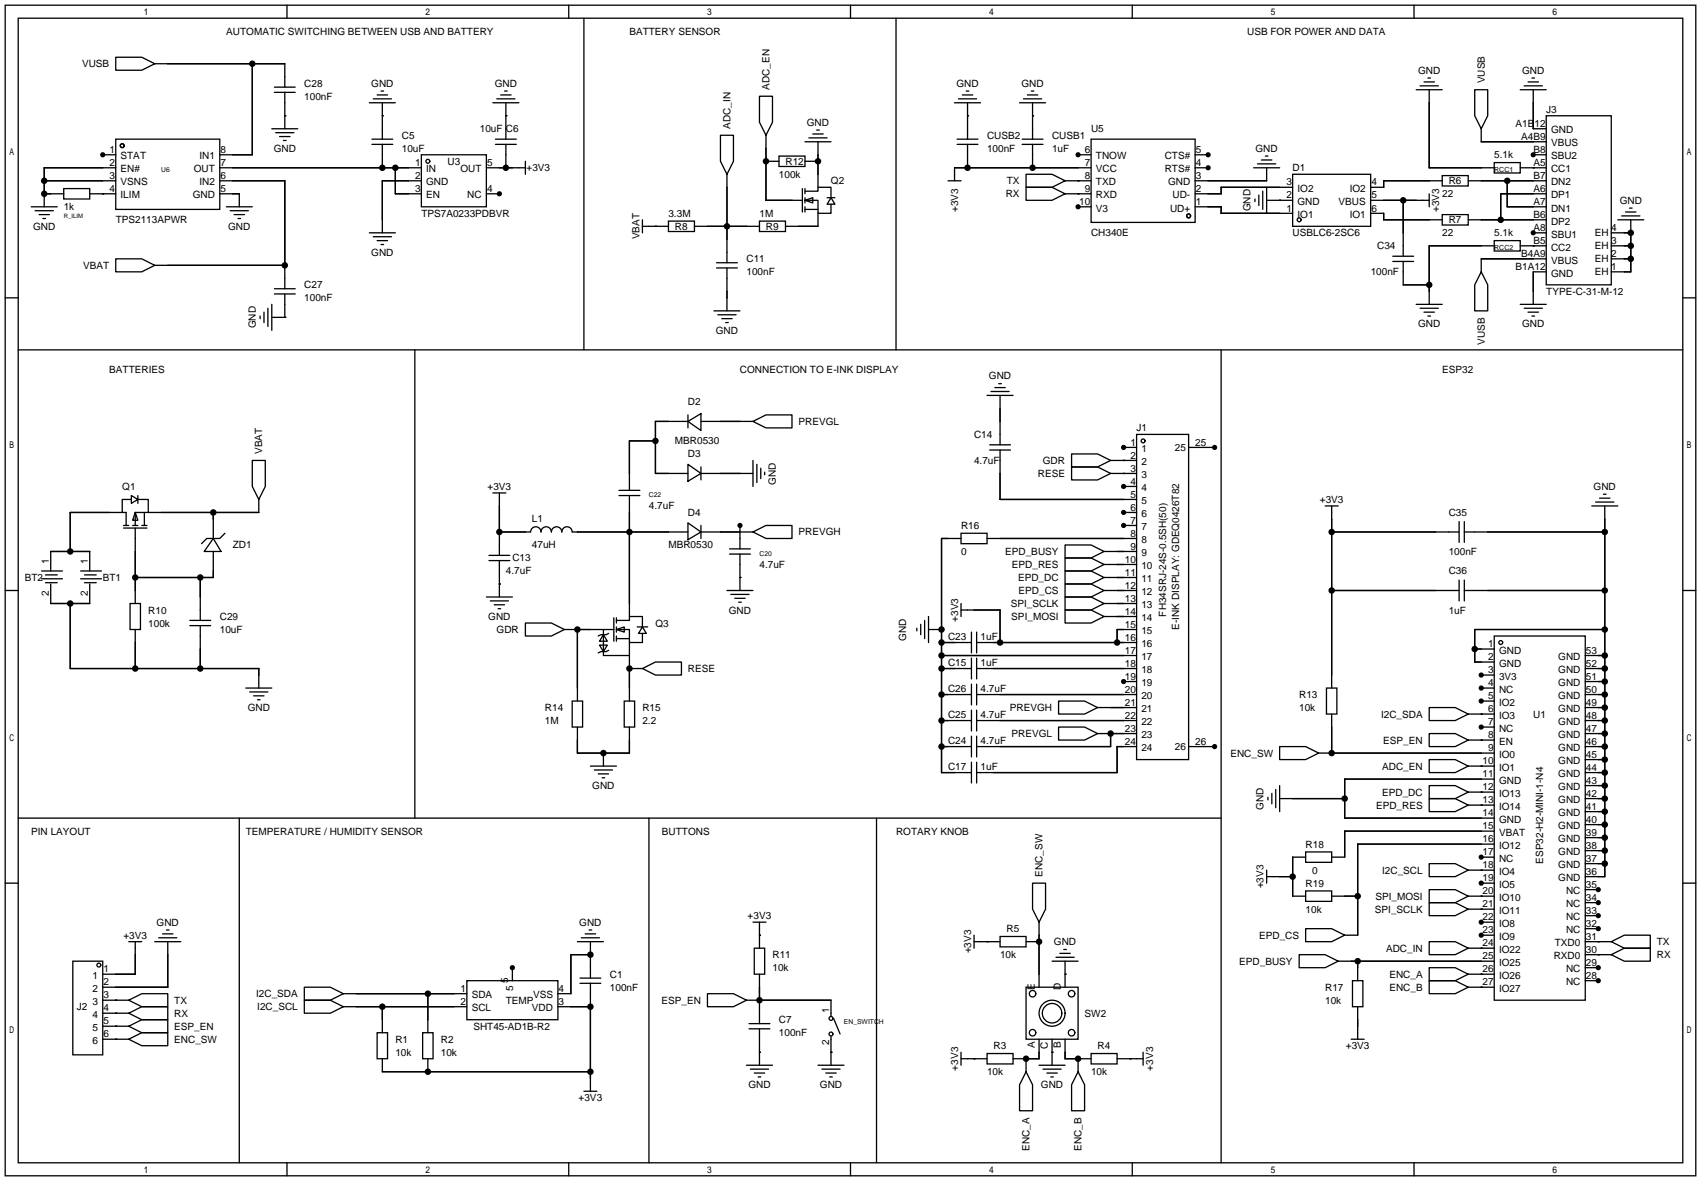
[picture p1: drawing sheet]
<svg xmlns="http://www.w3.org/2000/svg" width="332mm" height="231mm" viewBox="0 0 332 231" stroke-linecap="round" stroke-linejoin="round" font-family="sans-serif">
<g fill="#000">
<circle cx="49.3" cy="12.4" r=".63"/>
<circle cx="8.6" cy="37.8" r=".63"/>
<circle cx="8.6" cy="35.3" r=".63"/>
<circle cx="20.1" cy="30.2" r=".51"/>
<circle cx="74.7" cy="32.8" r=".63"/>
<circle cx="77.2" cy="32.8" r=".63"/>
<circle cx="97.5" cy="37.8" r=".51"/>
<circle cx="98.8" cy="32.8" r=".63"/>
<circle cx="149.6" cy="31.5" r=".63"/>
<circle cx="159.8" cy="31.5" r=".63"/>
<circle cx="189" cy="32.8" r=".63"/>
<circle cx="201.7" cy="32.8" r=".63"/>
<circle cx="210.6" cy="30.2" r=".51"/>
<circle cx="236" cy="32.8" r=".51"/>
<circle cx="236" cy="30.2" r=".51"/>
<circle cx="274.1" cy="39.1" r=".63"/>
<circle cx="294.4" cy="35.3" r=".63"/>
<circle cx="299.5" cy="30.2" r=".51"/>
<circle cx="55.6" cy="51.8" r=".63"/>
<circle cx="142" cy="44.2" r=".63"/>
<circle cx="210.6" cy="40.4" r=".51"/>
<circle cx="279.1" cy="55.6" r=".63"/>
<circle cx="293.1" cy="42.9" r=".63"/>
<circle cx="299.5" cy="45.5" r=".51"/>
<circle cx="318.5" cy="50.5" r=".63"/>
<circle cx="318.5" cy="48" r=".63"/>
<circle cx="318.5" cy="45.5" r=".63"/>
<circle cx="128" cy="86.1" r=".63"/>
<circle cx="219.5" cy="95" r=".51"/>
<circle cx="219.5" cy="87.4" r=".51"/>
<circle cx="237.2" cy="87.4" r=".51"/>
<circle cx="13.7" cy="117.9" r=".63"/>
<circle cx="13.7" cy="107.7" r=".63"/>
<circle cx="26.4" cy="112.8" r=".63"/>
<circle cx="39.1" cy="112.8" r=".63"/>
<circle cx="41.7" cy="100.1" r=".63"/>
<circle cx="97.5" cy="103.9" r=".63"/>
<circle cx="122.9" cy="103.9" r=".63"/>
<circle cx="144.5" cy="102.6" r=".51"/>
<circle cx="219.5" cy="102.6" r=".51"/>
<circle cx="219.5" cy="100.1" r=".51"/>
<circle cx="260.1" cy="115.3" r=".63"/>
<circle cx="260.1" cy="103.9" r=".63"/>
<circle cx="313.4" cy="115.3" r=".63"/>
<circle cx="313.4" cy="103.9" r=".63"/>
<circle cx="26.4" cy="130.6" r=".63"/>
<circle cx="39.1" cy="130.6" r=".63"/>
<circle cx="112.8" cy="122.9" r=".63"/>
<circle cx="122.9" cy="130.6" r=".63"/>
<circle cx="183.9" cy="130.6" r=".63"/>
<circle cx="183.9" cy="125.5" r=".63"/>
<circle cx="183.9" cy="128" r=".63"/>
<circle cx="183.9" cy="135.6" r=".63"/>
<circle cx="183.9" cy="122.9" r=".63"/>
<circle cx="195.3" cy="125.5" r=".63"/>
<circle cx="218.2" cy="125.5" r=".63"/>
<circle cx="219.5" cy="133.1" r=".51"/>
<circle cx="288" cy="126.7" r=".63"/>
<circle cx="289.3" cy="134.4" r=".51"/>
<circle cx="289.3" cy="136.9" r=".51"/>
<circle cx="289.3" cy="131.8" r=".51"/>
<circle cx="313.4" cy="130.6" r=".63"/>
<circle cx="313.4" cy="138.2" r=".63"/>
<circle cx="313.4" cy="133.1" r=".63"/>
<circle cx="313.4" cy="128" r=".63"/>
<circle cx="313.4" cy="135.6" r=".63"/>
<circle cx="313.4" cy="122.9" r=".63"/>
<circle cx="117.9" cy="147.1" r=".63"/>
<circle cx="183.9" cy="145.8" r=".63"/>
<circle cx="183.9" cy="140.7" r=".63"/>
<circle cx="216.9" cy="143.3" r=".63"/>
<circle cx="237.2" cy="145.8" r=".51"/>
<circle cx="260.1" cy="147.1" r=".63"/>
<circle cx="262.6" cy="156" r=".63"/>
<circle cx="289.3" cy="142" r=".51"/>
<circle cx="313.4" cy="150.9" r=".63"/>
<circle cx="313.4" cy="148.3" r=".63"/>
<circle cx="313.4" cy="158.5" r=".63"/>
<circle cx="313.4" cy="145.8" r=".63"/>
<circle cx="313.4" cy="156" r=".63"/>
<circle cx="313.4" cy="143.3" r=".63"/>
<circle cx="313.4" cy="140.7" r=".63"/>
<circle cx="313.4" cy="153.4" r=".63"/>
<circle cx="252.5" cy="171.2" r=".63"/>
<circle cx="265.2" cy="175" r=".63"/>
<circle cx="289.3" cy="167.4" r=".51"/>
<circle cx="289.3" cy="172.5" r=".51"/>
<circle cx="312.2" cy="176.3" r=".51"/>
<circle cx="312.2" cy="173.7" r=".51"/>
<circle cx="312.2" cy="178.8" r=".51"/>
<circle cx="313.4" cy="163.6" r=".63"/>
<circle cx="313.4" cy="161" r=".63"/>
<circle cx="313.4" cy="168.7" r=".63"/>
<circle cx="313.4" cy="166.1" r=".63"/>
<circle cx="74.7" cy="196.6" r=".63"/>
<circle cx="83.6" cy="194.1" r=".63"/>
<circle cx="100.1" cy="189" r=".51"/>
<circle cx="115.3" cy="196.6" r=".63"/>
<circle cx="115.3" cy="186.4" r=".63"/>
<circle cx="148.3" cy="195.3" r=".63"/>
<circle cx="202.9" cy="183.9" r=".63"/>
<circle cx="265.2" cy="187.7" r=".63"/>
<circle cx="289.3" cy="182.6" r=".51"/>
<circle cx="289.3" cy="180.1" r=".51"/>
<circle cx="312.2" cy="191.5" r=".51"/>
<circle cx="312.2" cy="189" r=".51"/>
<circle cx="312.2" cy="181.4" r=".51"/>
<circle cx="83.6" cy="209.3" r=".63"/>
<circle cx="115.3" cy="209.3" r=".63"/>
<circle cx="200.4" cy="206.8" r=".63"/>
<circle cx="210.6" cy="206.8" r=".63"/>
</g>
<g fill="none" stroke="#000" stroke-width=".25">
<path d="M1 1h330.2v228.6h-330.2zM3.6 3.6h325.1v223.5h-325.1zM22.6 11.2h5.1l2.5 1.2-2.5 1.3h-5.1zM30.2 12.4h25.4v4.6M49.3 12.4v17.8h-6.4M53.6 18h4.1M53.6 17h4.1M55.6 18v7.1M56 1v2.6M72.9 19.3h3.6M73.7 18.5h2M74.4 17.8h.5"/>
<path d="M97 19.3h3.6M97.8 18.5h2M98.6 17.8h.5M111.1 1v2.6M114 3.6v64.7M148.3 18.8h2.6v5.1l-1.3 2.5-1.3-2.5zM166.1 1v2.6M175 3.6v64.7M187.2 19.3h3.6M188 18.5h2M188.7 17.8h.5M199.9 19.3h3.6"/>
<path d="M200.7 18.5h2M201.4 17.8h.5M221.1 1v2.6M276.2 1v2.6M276.6 17.5h5.1M277.4 16.8h3.5M278.1 16h2.1M278.9 15.2h.5M279.1 17.5v15.3h12.7M288 17.5h2.6v5.1l-1.3 2.5-1.3-2.5zM296.9 17.5h5.1M297.7 16.8h3.5"/>
<path d="M298.4 16h2.1M299.2 15.2h.5M299.5 17.5v7.6h2.5M8.6 35.3h14M8.6 37.8h3.8M12.4 36.8h5.1v2.1h-5.1zM17.5 37.8h5.1M20.1 37.8h.1M20.1 30.2h2.5M22.6 27.2h20.3v13.7h-20.3zM22.6 32.8h-14v7.6M42.9 32.8h39.4"/>
<path d="M42.9 35.3h12.7v21.1M42.9 37.8h3.8v2.6M53.1 25.1h5.1M53.8 25.9h3.6M54.6 26.7h2M55.4 27.4h.5M55.6 22.6h.1M72.1 20.1h5.1M72.6 27.2h4.1M72.6 28.2h4.1M74.7 22.6h.1M74.7 20.1v7.1"/>
<path d="M74.7 28.2v4.6M77.2 32.8v5h5.1M82.3 30.2h12.7v10.2h-12.7zM82.3 35.3h-7.6v10.2M95 32.8h7.6M95 37.8h2.5M96.3 20.1h5M96.8 27.2h4M96.8 28.2h4M98.8 22.6h.1M98.8 20.1v7.1M98.8 28.2v4.6"/>
<path d="M102.6 31.5v2.5M140.7 26.4h2.6v5.1l-1.3 2.5-1.3-2.5zM142 34v17.3M149.6 26.4v12.7h7.1M149.6 31.5h2.5M152.1 30.5h5.1v2h-5.1zM156.7 36.8v4.6M157.2 39.1l1.5-.5v1zM157.2 37.3h2.6v-.7h2.5v2M157.2 39.1h2.6v2.6h2.5v-1.8M157.2 27.7h5.1M157.2 36.8v1"/>
<path d="M157.2 38.6v1M157.2 31.5h2.6M158 26.9h3.5M158.7 26.2h2.1M159.5 25.4h.5M159.8 27.7v8.9M161.5 38.6h1.6M162.3 38.6l.8 1.3h-1.6zM185.2 35.3h2.5M186.4 20.1h5.1M186.9 27.2h4.1M186.9 28.2h4.1"/>
<path d="M189 22.6h.1M189 20.1v7.1M189 28.2v4.6M199.1 20.1h5.1M199.6 27.2h4.1M199.6 28.2h4.1M200.4 36.6h5.1l2.5 1.2-2.5 1.3h-5.1zM200.4 34h5.1l2.5 1.3-2.5 1.3h-5.1zM201.7 22.6h.1M201.7 20.1v7.1M201.7 28.2v4.6M208 35.3h5.1"/>
<path d="M208 37.8h5.1M210.6 37.8h.1M210.6 35.3h.1M210.6 30.2h2.5M213.1 27.2h20.3v16.2h-20.3zM213.1 32.8h-26.7v2.5M233.4 32.8h2.6M233.4 30.2h2.6M244.9 32.8h5M245.1 38.9v.5M245.6 32h3.6M245.9 38.1v2"/>
<path d="M246.4 31.2h2M246.6 37.3v3.6M247.1 30.5h.5M247.4 32.8v2.5h-14M247.4 39.1h5.1M247.4 36.6v5.1M249.9 39.1h.1M252.5 34h15.2v10.2h-15.2zM252.5 36.6h-14v1.2h-5.1M267.7 39.1h11.4M274.1 39.1v10.9M279.1 37.8v2.6"/>
<path d="M281.7 34.3h5.1v2h-5.1zM281.7 35.3h-11.4v1.3h-2.6M286.8 35.3h15.2M289.3 25.1v2.6h12.7M291.8 31.8h5.1v2h-5.1zM294.4 35.3v5.1h7.6M296.9 32.8h5.1M299.5 32.8h.1M299.5 30.2h2.5M302 22.6h12.7v33h-12.7zM302 37.8h-8.9v5.1M1 58.2h2.6"/>
<path d="M6.1 40.4h5.1M6.9 41.1h3.5M7.6 41.9h2.1M8.4 42.7h.5M22.6 50.5h5.1l2.5 1.3-2.5 1.3h-5.1zM30.2 51.8h25.4M44.2 40.4h5.1M45 41.1h3.5M45.7 41.9h2.1M46.5 42.7h.5M53.1 59.4v5.1M53.6 56.4h4.1"/>
<path d="M53.6 57.4h4.1M55.6 57.4v4.6M72.1 45.5h5.1M72.9 46.2h3.6M73.7 47h2M74.4 47.8h.5M125.5 44.2h5.1M125.5 42.9v2.6M128 44.2h.1M130.6 43.2h5v2h-5zM135.6 44.2h12.7M140 52.3h4"/>
<path d="M140 51.3h4M142 52.3v8.4M148.3 43.2h5.1v2h-5.1zM157.2 40.9h2.6M157.2 40.4v1M159.8 41.7v2.5h-6.4M210.6 40.4h2.5M233.4 40.4h5.1v1.3h14M267.7 41.7h2.6v1.2h11.4M272 50h4.1M272 51.1h4.1M274.1 51.1v4.5h5"/>
<path d="M276.6 59.4h5.1M281.7 41.9h5.1v2h-5.1zM286.8 42.9h15.2M289.3 53.1l1.3 2.5v5.1h-2.6v-5.1zM291.8 47h5.1v2h-5.1zM291.8 48h-12.7v11.4M296.9 48h5.1M296.9 59.4h5.1M299.5 48h.1M299.5 45.5h2.5M302 50.5h-12.7v2.6M302 53.1h-2.5v6.3"/>
<path d="M314.7 45.5h3.8M314.7 48h3.8M314.7 50.5h3.8M316 42.9h5.1M316.7 42.2h3.6M317.5 41.4h2M318.3 40.6h.5M318.5 42.9v10.2h-3.8M328.7 58.2h2.5M3.6 68.3h325.1M50.8 61.7v.5M51.6 61v2"/>
<path d="M52.3 60.2v3.6M53.1 62h2.5M55.6 62h.1M81 68.3v91.5M139.4 60.7h5.1M140.2 61.5h3.6M141 62.2h2M141.7 63h.5M192.8 77.2h5.1M193.5 76.5h3.6M194.3 75.7h2M195.1 74.9h.5"/>
<path d="M195.3 77.2v9.7M238.5 68.3v158.8M277.4 60.2h3.5M278.1 61h2.1M278.9 61.7h.5M297.7 60.2h3.5M298.4 61h2.1M299.2 61.7h.5M25.7 96.8l1.2 .7-1.2 .8zM25.7 97.5h-1.8v2.6h.7v2.5M26.9 97.5h2.1v2.6M26.9 96.8v1.5"/>
<path d="M49.3 89.9h2.5v5.1l-1.3 2.5-1.2-2.5zM50.5 97.5v2.6h-21.5M96.3 96.3h2.5M97.5 96.3v12.2M120.9 96.8h4.1M120.9 95.8h4.1M122.9 96.8v23.6M128 86.1h-5.1v9.7M134.4 82.3l2.5-1.5v3.3zM134.4 90.7l2.5 1.8-2.5 1.5zM134.4 82.3h-6.4v10.2h6.4M134.4 81v2.6"/>
<path d="M136.9 92.5h10.2M136.9 82.3h10.2M136.9 91.2v2.5M147.1 82.3l2.5-1.3h5.1v2.6h-5.1zM147.1 89.9v5.1M147.8 90.7v3.5M148.6 91.4v2.1M149.4 92.2v.5M193.3 86.9h4.1M193.3 87.9h4.1M195.3 87.9v9.6h26.7M209.3 88.6h5.1l2.5 1.3-2.5 1.3h-5.1z"/>
<path d="M209.3 91.2h5.1l2.5 1.3-2.5 1.2h-5.1zM216.9 89.9h5.1M216.9 92.5h5.1M219.5 89.9h.1M219.5 92.5h.1M219.5 87.4h2.5M219.5 95h2.5M222 84.8h10.2v63.5h-10.2zM232.2 87.4h5M258.8 98.8h2.6M260.1 98.8v35.6M310.9 98.8h5.1"/>
<path d="M311.7 98h3.5M312.4 97.3h2.1M313.2 96.5h.5M313.4 98.8v72.4h-3.8M1 115.3h2.6M8.1 113h4.1M8.1 111.5h4.1M8.9 113.8h2.3M8.9 112.3h2.3M9.9 111.5v-3.8h7.6v3.8M9.9 114v3.9h7.6v-3.9M13.7 117.9v12.7h36.8v3.8"/>
<path d="M15.7 113h4.1M15.7 111.5h4.1M16.5 113.8h2.3M16.5 112.3h2.3M23.9 100.1h-10.2v7.6M24.1 102.6h1M24.1 103.1h4.6M25.4 117.9h2v5h-2zM25.9 102.6h1M26.4 100.1l.5 1.5h-1zM26.4 103.1v14.8M27.7 102.6h1"/>
<path d="M28.2 100.1v2.5M29 100.1h-2.6v2.5M39.1 112.8v8.4M41.7 105.2l1.5 2.5h-3.3zM41.7 107.7v5.1h-15.3M41.7 100.1v5.1M43.9 104.1l-1 1.1h-2.5l-1 1M95 116.6h5.1M95.5 108.5h4.1M95.5 109.5h4.1M95.8 117.3h3.5M96.5 118.1h2.1"/>
<path d="M97.3 118.9h.5M97.5 114h.1M97.5 109.5v7.1M97.5 103.9h6.1M103.6 103.9a1.02 1.02 0 0 1 1.1-1 1.02 1.02 0 0 1 1 1M105.7 103.9a1.02 1.02 0 0 1 1-1 1.02 1.02 0 0 1 1 1M107.7 103.9a1.02 1.02 0 0 1 1-1 1.02 1.02 0 0 1 1 1M109.7 103.9a1.02 1.02 0 0 1 1-1 1.02 1.02 0 0 1 1.1 1h22.6M134.4 102.1l2.5 1.8-2.5 1.5zM136.9 102.6v2.6M136.9 103.9h10.2M142 115.3h5.1"/>
<path d="M142.5 107.2h4.1M142.5 108.2h4.1M142.7 116.1h3.6M143.5 116.8h2M144.3 117.6h.5M144.5 112.8h.1M144.5 102.6v4.6M144.5 108.2v7.1M147.1 103.9l2.5-1.3h5.1v2.6h-5.1zM187.7 104.1h5.1v2.1h-5.1zM187.7 105.2h-3.8v45.7h5.8M187.7 119.1h7.6v6.4"/>
<path d="M187.7 117.9v2.5M192.8 105.2h29.2M208 106.4h5.1l2.5 1.3-2.5 1.3h-5.1zM208 116.6h5.1l2.5 1.3-2.5 1.2h-5.1zM208 119.1h5.1l2.5 1.3-2.5 1.3h-5.1zM208 114h5.1l2.5 1.3-2.5 1.3h-5.1zM208 111.5h5.1l2.5 1.3-2.5 1.2h-5.1zM208 109h5.1l2.5 1.2-2.5 1.3h-5.1zM215.6 115.3h6.4M215.6 107.7h6.4M215.6 110.2h6.4M215.6 112.8h6.4"/>
<path d="M215.6 117.9h6.4M219.5 100.1h2.5M219.5 102.6h2.5M260.1 115.3h24.9M260.1 103.9h24.9M285 101.9v4M285 113.3v4M286 115.3h27.4M286 103.9h27.4M286 101.9v4M286 113.3v4M328.7 115.3h2.5"/>
<path d="M26.4 122.9v7.7M37.1 121.2h4M37.1 122.2h4M39.1 122.2v8.4M48 134.4h5.1M48.8 135.1h3.5M49.5 135.9h2.1M50.3 136.7h.5M102.6 121.7h5.1l2.5 1.2-2.5 1.3h-5.1zM110.2 122.9h7.7M111.8 136.9h2v5.1h-2zM112.8 122.9v14"/>
<path d="M117.1 126h1.5l-.7 1.3zM117.9 124l.7 1.2h-1.5zM118.9 123.7l-.5 .3h-1.1l-.5 .2M118.9 127l-.5 .3h-1.1l-.5 .2M119.9 122.9h-2v5.1h5v-2.5M119.9 120.7v4.5M120.4 122.9l1.5-.5v1zM120.4 121.2h2.5v-.8h2.6v2M120.4 122.9h2.5v2.6h2.6v-1.8M120.4 124.7h2.5M120.4 120.7v1M120.4 122.4v1"/>
<path d="M120.4 124.2v1M121.9 136.9h2.1v5.1h-2.1zM122.9 130.6h2.6M122.9 128v8.9M124.5 122.4h2M125.5 130.6l2.5-1.3h5.1v2.5h-5.1zM125.5 122.4l.7 1.3h-1.5zM179.1 122.7v.5M179.8 121.9v2.1M180.6 121.2v3.5M181.4 122.9h2.5M181.4 120.4v5.1"/>
<path d="M183.9 125.5h5.8M183.9 128h38.1M183.9 130.6h5.8M183.9 135.6h5.8M189.7 123.4v4.1M189.7 128.5v4.1M189.7 133.6v4.1M189.7 138.7v4M190.8 125.5h31.2M190.8 130.6h31.2M190.8 135.6h31.2M190.8 123.4v4.1"/>
<path d="M190.8 128.5v4.1M190.8 133.6v4.1M190.8 138.7v4M206.8 136.9h5l2.6 1.3-2.6 1.2h-5zM214.4 138.2h7.6M215.6 120.4h6.4M219.5 133.1h2.5M222 122.9h-3.8v2.6M259.1 134.4h2v5h-2zM260.1 139.4v7.7M279.1 138.2h5.1l2.6 1.2-2.6 1.3h-5.1zM286.8 139.4h5"/>
<path d="M288 126.7h3.8M289.3 139.4h.1M289.3 134.4h2.5M289.3 136.9h2.5M289.3 131.8h2.5M291.8 124.2h17.8v71.1h-17.8zM309.6 128h3.8M309.6 130.6h3.8M309.6 133.1h3.8M309.6 135.6h3.8M309.6 138.2h3.8M313.4 122.9h-25.4v6.4h3.8"/>
<path d="M3.6 159.8h123.1v67.3M46.7 159.8v67.3M112.8 142v5.1h10.1v-5.1M115.3 149.6h5.1M116.1 150.4h3.5M116.8 151.1h2.1M117.6 151.9h.5M117.9 147.1v2.5M126.7 159.8h111.8M171.2 159.8v67.3M183.9 140.7h5.8M183.9 145.8h5.8"/>
<path d="M189.7 143.8v4M189.7 148.8v4.1M190.8 140.7h31.2M190.8 143.8v4M190.8 148.8v4.1M206.8 142h5l2.6 1.3-2.6 1.2h-5zM214.4 143.3h7.6M216.9 143.3v2.5h-26.1M222 145.8h-3.8v5.1h-27.4M232.2 145.8h5M247.6 155.7v.5M248.4 154.9v2.1"/>
<path d="M249.2 154.2v3.5M249.9 145.8h5.1l2.6 1.3-2.6 1.2h-5.1zM249.9 156h12.7M249.9 153.4v5.1M257.6 147.1h34.2M279.1 143.3h5.1l2.6 1.2-2.6 1.3h-5.1zM279.1 153.4h5.1l2.6 1.3-2.6 1.3h-5.1zM279.1 156h5.1l2.6 1.2-2.6 1.3h-5.1zM279.1 148.3h5.1l2.6 1.3-2.6 1.3h-5.1zM286.8 144.5h5M286.8 154.7h5M286.8 157.2h5"/>
<path d="M286.8 149.6h5M289.3 144.5h.1M289.3 154.7h.1M289.3 157.2h.1M289.3 149.6h.1M289.3 142h2.5M291.8 152.1h-29.2v7.7h29.2M309.6 140.7h3.8M309.6 143.3h3.8M309.6 145.8h3.8M309.6 150.9h3.8M309.6 148.3h3.8"/>
<path d="M309.6 153.4h3.8M309.6 156h3.8M309.6 158.5h3.8M1 172.5h2.6M201.7 172.5h2.5v5l-1.3 2.6-1.2-2.6zM247.4 169.9v2.6M247.4 171.2h5.1M255 166.4h5.1v2h-5.1zM255 174h5.1v2h-5.1zM255 167.4h-2.5v7.6h2.5M260.1 175h5.1M279.1 168.7h5.1l2.6 1.2-2.6 1.3h-5.1z"/>
<path d="M279.1 176.3h5.1l2.6 1.2-2.6 1.3h-5.1zM279.1 173.7h5.1l2.6 1.3-2.6 1.3h-5.1zM286.8 169.9h5M286.8 177.5h5M286.8 175h5M289.3 175h.1M289.3 177.5h.1M289.3 169.9h.1M289.3 172.5h2.5M289.3 167.4h2.5M291.8 164.8h-26.6v17.8h-2.6M291.8 162.3h-29.2v5.1h-2.5"/>
<path d="M309.6 161h3.8M309.6 163.6h3.8M309.6 166.1h3.8M309.6 168.7h3.8M309.6 173.7h2.6M309.6 176.3h2.6M309.6 178.8h2.6M328.7 172.5h2.5M14.2 187.7h5.9v18.3h-5.9zM20.1 195.3h5M20.1 197.9h5M22.6 195.3h.1"/>
<path d="M22.6 197.9h.1M25.1 195.3l2.6-1.2h5.1v2.5h-5.1zM25.1 197.9l2.6-1.3h5.1v2.5h-5.1zM25.1 183.9h2.6M26.4 183.9v6.3h-6.3M30.2 183.9h5.1M31 183.1h3.5M31.7 182.4h2.1M32.5 181.6h.5M32.8 183.9v8.9h-12.7M59.4 192.8h5.1l2.6 1.3-2.6 1.2h-5.1zM59.4 195.3h5.1l2.6 1.3-2.6 1.3h-5.1z"/>
<path d="M67.1 194.1h24.1M67.1 196.6h24.1M74.7 196.6v5.1M83.6 194.1v7.6M91.2 191.5h17.8v7.6h-17.8zM100.1 189v2.5M109 196.6h6.3M112.8 183.9h5.1M113.3 192h4M113.3 191h4M113.5 183.1h3.6M114.3 182.4h2"/>
<path d="M115.1 181.6h.5M115.3 186.4h-3.8v7.7h-2.5M115.3 183.9v7.1M115.3 192v21.1M138.2 194.1h5.1l2.5 1.2-2.5 1.3h-5.1zM145.8 195.3h16.5v3.1M146.3 199.9h4.1M147.1 180.1h2.5M147.3 185.2h2.1v5h-2.1zM148.3 182.6h.1M148.3 180.1v5.1M148.3 190.2v9.7"/>
<path d="M162.8 198.9l1.3 3M190.2 183.9h5.1M190.2 182.6v2.6M192.8 183.9h.1M195.3 182.9h5.1v2h-5.1zM200.4 192.8h10.2v10.1h-10.2zM200.4 183.9h2.5M202.9 180.1v12.7M205.5 187.7h5.1M206.2 186.9h3.6M207 186.2h2M207.8 185.4h.5"/>
<path d="M208 190.2h.1M208 187.7v5.1M253.7 186.4h5.1l2.6 1.3-2.6 1.3h-5.1zM255 181.4h5.1l2.5 1.2-2.5 1.3h-5.1zM261.4 187.7h30.4M264.2 191.5h2v5.1h-2zM265.2 187.7v3.8M265.2 196.6v6.3M279.1 189h5.1l2.6 1.2-2.6 1.3h-5.1zM279.1 191.5h5.1l2.6 1.3-2.6 1.3h-5.1zM279.1 183.9h5.1l2.6 1.3-2.6 1.2h-5.1zM286.8 190.2h5"/>
<path d="M286.8 192.8h5M286.8 185.2h5M289.3 190.2h.1M289.3 192.8h.1M289.3 185.2h.1M289.3 180.1h2.5M289.3 182.6h2.5M309.6 183.9h5.1M309.6 186.4h5.1M309.6 181.4h2.6M309.6 189h2.6M309.6 191.5h2.6"/>
<path d="M312.2 186.4h.1M312.2 183.9h.1M314.7 183.9l2.5-1.3h5.1v2.6h-5.1zM314.7 186.4l2.5-1.2h5.1v2.5h-5.1zM20.1 200.4h5M20.1 202.9h5M22.6 200.4h.1M22.6 202.9h.1M25.1 200.4l2.6-1.3h5.1v2.6h-5.1zM25.1 202.9l2.6-1.2h5.1v2.5h-5.1zM73.7 201.7h2v5.1h-2zM74.7 206.8v2.5h40.6"/>
<path d="M82.5 201.7h2.1v5.1h-2.1zM83.6 206.8v2.5M114 213.1h2.6M145.8 208h5.1M146.3 200.9h4.1M146.6 208.8h3.5M147.3 209.6h2.1M148.1 210.3h.5M148.3 205.5h.1M148.3 200.9v7.1M159.8 208h5M160.5 208.8h3.6"/>
<path d="M161.3 209.6h2M162.1 210.3h.5M162.3 205.5h.1M162.3 202.4v5.6M187.7 206.8h5.1M187.7 205.5v2.5M190.2 206.8h.1M192.8 205.7h5.1v2.1h-5.1zM200.4 209.3l1.3 2.5v5.1h-2.6v-5.1zM200.4 206.8v2.5M202.9 202.9v3.9h-5M202.9 208h5.1"/>
<path d="M203.7 208.8h3.6M204.5 209.6h2M205.2 210.3h.5M205.5 205.5h.1M205.5 202.9v5.1M208 202.9v3.9h5.1M210.6 209.3l1.2 2.5v5.1h-2.5v-5.1zM210.6 206.8v2.5M213.1 205.7h5.1v2.1h-5.1zM218.2 206.8h5.1M220.7 206.8h.1M223.3 205.5v2.5"/>
<path d="M263.9 202.9h2.5M56 227.1v2.5M111.1 227.1v2.5M166.1 227.1v2.5M221.1 227.1v2.5M276.2 227.1v2.5"/>
<circle cx="23.9" cy="28.4" r=".38"/>
<circle cx="83.6" cy="31.5" r=".38"/>
<circle cx="232.2" cy="42.2" r=".38"/>
<circle cx="253.7" cy="42.9" r=".38"/>
<circle cx="223.3" cy="86.1" r=".38"/>
<circle cx="293.1" cy="125.5" r=".38"/>
<circle cx="19.3" cy="188.5" r=".38"/>
<circle cx="162.3" cy="198.9" r=".38"/>
<circle cx="201.7" cy="194.1" r=".63"/>
<circle cx="205.5" cy="197.9" r="2.54"/>
<circle cx="205.5" cy="197.9" r="1.9"/>
<circle cx="209.3" cy="194.1" r=".63"/>
<circle cx="162.3" cy="201.9" r=".38"/>
<circle cx="201.7" cy="201.7" r=".63"/>
<circle cx="209.3" cy="201.7" r=".63"/>
</g>
<g font-size="2">
<text x="44.2" y="6.8">AUTOMATIC SWITCHING BETWEEN USB AND BATTERY</text>
<text x="122.9" y="6.8">BATTERY SENSOR</text>
<text x="243.6" y="6.8">USB FOR POWER AND DATA</text>
<text x="16" y="13.1">VUSB</text>
<text x="59.4" y="16.9">C28</text>
<text x="72.5" y="16.9">GND</text>
<text x="96.6" y="16.9">GND</text>
<text x="150.3" y="17.5" transform="rotate(-90 150.3 17.5)">ADC_EN</text>
<text x="186.8" y="16.9">GND</text>
<text x="199.5" y="16.9">GND</text>
<text x="277" y="14.4">GND</text>
<text x="290" y="16.3" transform="rotate(-90 290 16.3)">VUSB</text>
<text x="297.3" y="14.4">GND</text>
<text x="59.4" y="19.5">100nF</text>
<text x="302" y="22">J3</text>
<text x="21.4" y="29.9">1</text>
<text x="43.1" y="29.9">8</text>
<text x="53.5" y="29.6">GND</text>
<text x="78.5" y="27.1">C5</text>
<text x="78.5" y="29.6">10uF</text>
<text x="93.7" y="25.8">10uF</text>
<text x="98.8" y="25.8">C6</text>
<text x="142.7" y="25.1" transform="rotate(-90 142.7 25.1)">ADC_IN</text>
<text x="157.6" y="24.6">GND</text>
<text x="192.8" y="27.1">CUSB2</text>
<text x="192.8" y="29.6">100nF</text>
<text x="205.5" y="27.1">CUSB1</text>
<text x="205.5" y="29.6">1uF</text>
<text x="211.9" y="29.9">6</text>
<text x="213.1" y="25.8">U5</text>
<text x="233.6" y="29.9">5</text>
<text x="245.2" y="29.6">GND</text>
<text x="296" y="24.8">A1B12</text>
<text x="297.1" y="27.3">A4B9</text>
<text x="299.5" y="29.9">B8</text>
<text x="302.9" y="26.1">GND</text>
<text x="302.9" y="28.6">VBUS</text>
<text x="21.4" y="32.4">2</text>
<text x="21.4" y="35">3</text>
<text x="23.5" y="31.1">STAT</text>
<text x="23.5" y="33.7">EN#</text>
<text x="37.9" y="33.7">OUT</text>
<text x="38.9" y="31.1">IN1</text>
<text x="43.1" y="35">6</text>
<text x="43.1" y="32.4">7</text>
<text x="81.1" y="32.4">1</text>
<text x="81.1" y="35">2</text>
<text x="83.2" y="33.7">IN</text>
<text x="87.4" y="32.2">U3</text>
<text x="89.9" y="33.7">OUT</text>
<text x="95.1" y="32.4">5</text>
<text x="102.8" y="33.5">+3V3</text>
<text x="152.1" y="34.7">100k</text>
<text x="153.4" y="32.2">R12</text>
<text x="162.3" y="36">Q2</text>
<text x="196.6" y="36">TX</text>
<text x="211.9" y="32.4">7</text>
<text x="211.9" y="35">8</text>
<text x="214" y="31.1">TNOW</text>
<text x="214" y="33.7">VCC</text>
<text x="227.5" y="33.7">RTS#</text>
<text x="227.5" y="31.1">CTS#</text>
<text x="233.6" y="35">3</text>
<text x="233.6" y="32.4">4</text>
<text x="252.5" y="33.5">D1</text>
<text x="283" y="36">R6</text>
<text x="291.8" y="30.9">5.1k</text>
<text x="299.5" y="32.4">A5</text>
<text x="299.5" y="35">B7</text>
<text x="302.9" y="31.1">SBU2</text>
<text x="302.9" y="33.7">CC1</text>
<text x="12.4" y="41.1">1k</text>
<text x="21.4" y="37.5">4</text>
<text x="23.5" y="36.2">VSNS</text>
<text x="23.5" y="38.8">ILIM</text>
<text x="37.6" y="38.8">GND</text>
<text x="38.9" y="36.2">IN2</text>
<text x="43.1" y="37.5">5</text>
<text x="81.1" y="37.5">3</text>
<text x="83.2" y="36.2">GND</text>
<text x="83.2" y="38.8">EN</text>
<text x="91.2" y="38.8">NC</text>
<text x="95.1" y="37.5">4</text>
<text x="187.1" y="41.4" transform="rotate(-90 187.1 41.4)">+3V3</text>
<text x="196.4" y="38.5">RX</text>
<text x="210.8" y="40">10</text>
<text x="211.9" y="37.5">9</text>
<text x="214" y="36.2">TXD</text>
<text x="214" y="38.8">RXD</text>
<text x="214" y="41.3">V3</text>
<text x="228.1" y="36.2">GND</text>
<text x="228.5" y="41.3">UD+</text>
<text x="229" y="38.8">UD-</text>
<text x="233.6" y="40">1</text>
<text x="233.6" y="37.5">2</text>
<text x="244.3" y="41.3" transform="rotate(-90 244.3 41.3)">GND</text>
<text x="251.3" y="41.3">1</text>
<text x="251.3" y="38.8">2</text>
<text x="251.3" y="36.2">3</text>
<text x="253.4" y="40">GND</text>
<text x="253.4" y="37.5">IO2</text>
<text x="261.5" y="40">VBUS</text>
<text x="263.6" y="37.5">IO2</text>
<text x="267.8" y="36.2">4</text>
<text x="267.8" y="38.8">5</text>
<text x="267.8" y="41.3">6</text>
<text x="281.1" y="41.4" transform="rotate(-90 281.1 41.4)">+3V3</text>
<text x="281.7" y="38.5">22</text>
<text x="299.5" y="37.5">A6</text>
<text x="299.5" y="40">A7</text>
<text x="302.9" y="36.2">DN2</text>
<text x="302.9" y="38.8">DP1</text>
<text x="302.9" y="41.3">DN1</text>
<text x="316.3" y="39.8">GND</text>
<text x="6.5" y="44.9">GND</text>
<text x="22.6" y="43.6">TPS2113APWR</text>
<text x="44.6" y="44.9">GND</text>
<text x="82.3" y="42.3">TPS7A0233PDBVR</text>
<text x="124.9" y="46.7" transform="rotate(-90 124.9 46.7)">VBAT</text>
<text x="130.6" y="42.3">3.3M</text>
<text x="131.8" y="44.9">R8</text>
<text x="148.3" y="42.3">1M</text>
<text x="149.6" y="44.9">R9</text>
<text x="213.1" y="46.2">CH340E</text>
<text x="252.5" y="46.2">USBLC6-2SC6</text>
<text x="253.4" y="42.6">IO1</text>
<text x="263.6" y="42.6">IO1</text>
<text x="281.7" y="46.2">22</text>
<text x="283" y="43.6">R7</text>
<text x="291.8" y="46.2">5.1k</text>
<text x="299.5" y="42.6">B6</text>
<text x="299.5" y="45.1">A8</text>
<text x="299.5" y="47.7">B5</text>
<text x="302.9" y="43.8">DP2</text>
<text x="302.9" y="46.4">SBU1</text>
<text x="311.5" y="46.1">EH</text>
<text x="314.7" y="45.1">4</text>
<text x="314.7" y="47.7">3</text>
<text x="16.2" y="52.5">VBAT</text>
<text x="72.5" y="50">GND</text>
<text x="145.8" y="51.2">C11</text>
<text x="145.8" y="53.8">100nF</text>
<text x="267.7" y="53.8">100nF</text>
<text x="269" y="48.7">C34</text>
<text x="296" y="52.7">B1A12</text>
<text x="297.1" y="50.2">B4A9</text>
<text x="302.9" y="48.9">CC2</text>
<text x="302.9" y="51.5">VBUS</text>
<text x="311.5" y="48.7">EH</text>
<text x="311.5" y="51.2">EH</text>
<text x="311.5" y="53.7">EH</text>
<text x="314.7" y="50.2">2</text>
<text x="314.7" y="52.7">1</text>
<text x="59.4" y="56.3">C27</text>
<text x="59.4" y="58.9">100nF</text>
<text x="302" y="57.6">TYPE-C-31-M-12</text>
<text x="302.9" y="54">GND</text>
<text x="50" y="64.1" transform="rotate(-90 50 64.1)">GND</text>
<text x="139.8" y="65.2">GND</text>
<text x="277" y="63.9">GND</text>
<text x="297.3" y="63.9">GND</text>
<text x="290" y="67.3" transform="rotate(-90 290 67.3)">VUSB</text>
<text x="21.3" y="72.8">BATTERIES</text>
<text x="144.5" y="72.8">CONNECTION TO E-INK DISPLAY</text>
<text x="193.2" y="74.1">GND</text>
<text x="281.7" y="72.8">ESP32</text>
<text x="134.4" y="79.2">D2</text>
<text x="156" y="83">PREVGL</text>
<text x="51.2" y="88.6" transform="rotate(-90 51.2 88.6)">VBAT</text>
<text x="131.8" y="86.8">MBR0530</text>
<text x="134.4" y="89.3">D3</text>
<text x="190.2" y="85.5">C14</text>
<text x="220.8" y="87">1</text>
<text x="220.8" y="89.6">2</text>
<text x="222" y="84.3">J1</text>
<text x="222.9" y="88.3">1</text>
<text x="229.5" y="88">25</text>
<text x="233.4" y="87">25</text>
<text x="23.9" y="95.7">Q1</text>
<text x="95.2" y="95.7">+3V3</text>
<text x="151.6" y="94.6" transform="rotate(-90 151.6 94.6)">GND</text>
<text x="190.2" y="90.6">4.7uF</text>
<text x="202.7" y="93.1">RESE</text>
<text x="203.7" y="90.6">GDR</text>
<text x="220.8" y="92.1">3</text>
<text x="220.8" y="94.6">4</text>
<text x="222.9" y="90.8">2</text>
<text x="222.9" y="93.4">3</text>
<text x="222.9" y="95.9">4</text>
<text x="311.3" y="95.7">GND</text>
<text x="126.7" y="99.5">4.7uF</text>
<text x="134.4" y="100.8">D4</text>
<text x="220.8" y="97.2">5</text>
<text x="220.8" y="99.7">6</text>
<text x="222.9" y="98.5">5</text>
<text x="222.9" y="101">6</text>
<text x="257.8" y="98.2">+3V3</text>
<text x="283" y="100.8">C35</text>
<text x="45.5" y="107.1">ZD1</text>
<text x="103.9" y="102">L1</text>
<text x="103.9" y="107.1">47uH</text>
<text x="130.6" y="107.1">MBR0530</text>
<text x="156" y="104.6">PREVGH</text>
<text x="187.7" y="103.3">R16</text>
<text x="220.8" y="102.3">7</text>
<text x="220.8" y="104.8">8</text>
<text x="220.8" y="107.3">9</text>
<text x="222.9" y="103.5">7</text>
<text x="222.9" y="106.1">8</text>
<text x="4.8" y="113.5">BT2</text>
<text x="9.6" y="110.2" transform="rotate(-90 9.6 110.2)">1</text>
<text x="17.2" y="110.2" transform="rotate(-90 17.2 110.2)">1</text>
<text x="20.1" y="113.5">BT1</text>
<text x="98.8" y="112.2">4.7uF</text>
<text x="100.1" y="109.7">C13</text>
<text x="148.3" y="110.9">4.7uF</text>
<text x="187.7" y="108.4">0</text>
<text x="196.3" y="108.4">EPD_BUSY</text>
<text x="197.6" y="110.9">EPD_RES</text>
<text x="198.8" y="113.5">EPD_DC</text>
<text x="219.7" y="109.9">10</text>
<text x="219.7" y="112.4">11</text>
<text x="222.9" y="108.6">9</text>
<text x="222.9" y="111.2">10</text>
<text x="222.9" y="113.7">11</text>
<text x="283" y="112.2">C36</text>
<text x="283" y="108.4">100nF</text>
<text x="9.6" y="116.4" transform="rotate(-90 9.6 116.4)">2</text>
<text x="17.2" y="116.4" transform="rotate(-90 17.2 116.4)">2</text>
<text x="29" y="119.8">R10</text>
<text x="142.4" y="119.8">GND</text>
<text x="197.4" y="118.5">SPI_SCLK</text>
<text x="198.9" y="116">EPD_CS</text>
<text x="219.7" y="115">12</text>
<text x="219.7" y="117.5">13</text>
<text x="222.9" y="116.2">12</text>
<text x="222.9" y="118.8">13</text>
<text x="283" y="119.8">1uF</text>
<text x="29" y="122.4">100k</text>
<text x="42.9" y="121.1">C29</text>
<text x="42.9" y="123.6">10uF</text>
<text x="95.4" y="121.1">GND</text>
<text x="97" y="123.6">GDR</text>
<text x="128" y="122.4">Q3</text>
<text x="177" y="125.1" transform="rotate(-90 177 125.1)">GND</text>
<text x="185.2" y="124.9">C23</text>
<text x="187.1" y="121.4" transform="rotate(-90 187.1 121.4)">+3V3</text>
<text x="191.5" y="124.9">1uF</text>
<text x="197.5" y="121.1">SPI_MOSI</text>
<text x="219.7" y="120">14</text>
<text x="219.7" y="122.6">15</text>
<text x="219.7" y="125.1">16</text>
<text x="222.9" y="121.3">14</text>
<text x="222.9" y="123.9">15</text>
<text x="227.8" y="120.4" transform="rotate(-90 227.8 120.4)">FH34SRJ-24S-0.5SH(50)</text>
<text x="230.3" y="122.9" transform="rotate(-90 230.3 122.9)">E-INK DISPLAY: GDEQ0426T82</text>
<text x="134.4" y="131.2">RESE</text>
<text x="185.2" y="130">C15</text>
<text x="191.5" y="130">1uF</text>
<text x="219.7" y="127.7">17</text>
<text x="219.7" y="130.2">18</text>
<text x="222.9" y="126.4">16</text>
<text x="222.9" y="128.9">17</text>
<text x="222.9" y="131.5">18</text>
<text x="290.6" y="131.5">3</text>
<text x="290.6" y="128.9">2</text>
<text x="290.6" y="126.4">1</text>
<text x="292.8" y="130.2">GND</text>
<text x="292.8" y="127.7">GND</text>
<text x="304.3" y="128.9">GND</text>
<text x="304.3" y="131.5">GND</text>
<text x="309.8" y="127.7">53</text>
<text x="309.8" y="130.2">52</text>
<text x="185.2" y="135.1">C26</text>
<text x="191.5" y="135.1">4.7uF</text>
<text x="219.7" y="132.7">19</text>
<text x="219.7" y="135.3">20</text>
<text x="219.7" y="137.8">21</text>
<text x="222.9" y="134">19</text>
<text x="222.9" y="136.6">20</text>
<text x="253.7" y="136.3">R13</text>
<text x="290.6" y="136.6">5</text>
<text x="290.6" y="134">4</text>
<text x="292.8" y="137.8">IO2</text>
<text x="292.8" y="135.3">NC</text>
<text x="292.8" y="132.7">3V3</text>
<text x="304.3" y="134">GND</text>
<text x="304.3" y="136.6">GND</text>
<text x="309.8" y="132.7">51</text>
<text x="309.8" y="135.3">50</text>
<text x="309.8" y="137.8">49</text>
<text x="48.4" y="138.9">GND</text>
<text x="106.4" y="138.9">R14</text>
<text x="106.4" y="141.4">1M</text>
<text x="125.5" y="138.9">R15</text>
<text x="125.5" y="141.4">2.2</text>
<text x="185.2" y="140.1">C25</text>
<text x="191.5" y="140.1">4.7uF</text>
<text x="197.2" y="138.9">PREVGH</text>
<text x="197.6" y="143.9">PREVGL</text>
<text x="219.7" y="140.4">22</text>
<text x="219.7" y="142.9">23</text>
<text x="222.9" y="139.1">21</text>
<text x="222.9" y="141.6">22</text>
<text x="253.7" y="138.9">10k</text>
<text x="269.7" y="140.1">I2C_SDA</text>
<text x="290.6" y="141.6">7</text>
<text x="290.6" y="139.1">6</text>
<text x="292.8" y="142.9">NC</text>
<text x="292.8" y="140.4">IO3</text>
<text x="299.5" y="140.1">U1</text>
<text x="304.3" y="139.1">GND</text>
<text x="304.3" y="141.6">GND</text>
<text x="309.8" y="140.4">48</text>
<text x="309.8" y="142.9">47</text>
<text x="185.2" y="145.2">C24</text>
<text x="191.5" y="145.2">4.7uF</text>
<text x="219.7" y="145.4">24</text>
<text x="222.9" y="144.2">23</text>
<text x="222.9" y="146.7">24</text>
<text x="229.5" y="146.5">26</text>
<text x="233.4" y="145.4">26</text>
<text x="240.3" y="147.8">ENC_SW</text>
<text x="270.2" y="145.2">ESP_EN</text>
<text x="289.5" y="149.3">10</text>
<text x="290.6" y="146.7">9</text>
<text x="290.6" y="144.2">8</text>
<text x="292.8" y="148">IO0</text>
<text x="292.8" y="145.4">EN</text>
<text x="304.3" y="144.2">GND</text>
<text x="304.3" y="146.7">GND</text>
<text x="304.3" y="149.3">GND</text>
<text x="309.8" y="145.4">46</text>
<text x="309.8" y="148">45</text>
<text x="115.7" y="154.1">GND</text>
<text x="185.2" y="150.3">C17</text>
<text x="191.5" y="150.3">1uF</text>
<text x="270" y="155.4">EPD_DC</text>
<text x="270" y="150.3">ADC_EN</text>
<text x="289.5" y="154.3">12</text>
<text x="289.5" y="151.8">11</text>
<text x="292.8" y="155.6">IO13</text>
<text x="292.8" y="153.1">GND</text>
<text x="292.8" y="150.5">IO1</text>
<text x="304.3" y="151.8">GND</text>
<text x="304.3" y="154.3">GND</text>
<text x="309.8" y="150.5">44</text>
<text x="309.8" y="153.1">43</text>
<text x="309.8" y="155.6">42</text>
<text x="246.8" y="158.1" transform="rotate(-90 246.8 158.1)">GND</text>
<text x="268.8" y="157.9">EPD_RES</text>
<text x="289.5" y="162">15</text>
<text x="289.5" y="159.4">14</text>
<text x="289.5" y="156.9">13</text>
<text x="292.8" y="160.7">GND</text>
<text x="292.8" y="158.1">IO14</text>
<text x="304.3" y="156.9">GND</text>
<text x="304.3" y="159.4">GND</text>
<text x="304.3" y="162">GND</text>
<text x="309.8" y="158.1">41</text>
<text x="309.8" y="160.7">40</text>
<text x="6.1" y="163">PIN LAYOUT</text>
<text x="48" y="163">TEMPERATURE / HUMIDITY SENSOR</text>
<text x="129.3" y="163">BUTTONS</text>
<text x="175" y="163">ROTARY KNOB</text>
<text x="255" y="165.5">R18</text>
<text x="289.5" y="167">17</text>
<text x="289.5" y="164.5">16</text>
<text x="292.8" y="165.8">IO12</text>
<text x="292.8" y="163.2">VBAT</text>
<text x="304.3" y="164.5">GND</text>
<text x="304.3" y="167">GND</text>
<text x="309.8" y="163.2">39</text>
<text x="309.8" y="165.8">38</text>
<text x="203.6" y="171.2" transform="rotate(-90 203.6 171.2)">ENC_SW</text>
<text x="246.8" y="173.5" transform="rotate(-90 246.8 173.5)">+3V3</text>
<text x="255" y="173.2">R19</text>
<text x="256.3" y="170.6">0</text>
<text x="269.9" y="170.6">I2C_SCL</text>
<text x="289.5" y="172.1">19</text>
<text x="289.5" y="169.6">18</text>
<text x="292.8" y="173.4">IO5</text>
<text x="292.8" y="170.8">IO4</text>
<text x="292.8" y="168.3">NC</text>
<text x="301.4" y="168.7" transform="rotate(-90 301.4 168.7)">ESP32-H2-MINI-1-N4</text>
<text x="304.3" y="169.6">GND</text>
<text x="304.3" y="172.1">GND</text>
<text x="309.8" y="168.3">37</text>
<text x="309.8" y="170.8">36</text>
<text x="309.8" y="173.4">35</text>
<text x="146" y="179.5">+3V3</text>
<text x="255" y="178.2">10k</text>
<text x="268.5" y="178.2">SPI_SCLK</text>
<text x="268.6" y="175.7">SPI_MOSI</text>
<text x="289.5" y="179.7">22</text>
<text x="289.5" y="177.2">21</text>
<text x="289.5" y="174.7">20</text>
<text x="292.8" y="178.5">IO11</text>
<text x="292.8" y="175.9">IO10</text>
<text x="305.9" y="174.7">NC</text>
<text x="305.9" y="177.2">NC</text>
<text x="305.9" y="179.7">NC</text>
<text x="309.8" y="175.9">34</text>
<text x="309.8" y="178.5">33</text>
<text x="24.1" y="183.3">+3V3</text>
<text x="30.6" y="180.8">GND</text>
<text x="113.1" y="180.8">GND</text>
<text x="196.6" y="182">R5</text>
<text x="205.9" y="184.6">GND</text>
<text x="245.9" y="183.3">EPD_CS</text>
<text x="270.7" y="185.9">ADC_IN</text>
<text x="289.5" y="184.8">24</text>
<text x="289.5" y="182.3">23</text>
<text x="292.8" y="183.5">IO9</text>
<text x="292.8" y="181">IO8</text>
<text x="303.7" y="184.8">TXD0</text>
<text x="305.9" y="182.3">NC</text>
<text x="309.8" y="181">32</text>
<text x="309.8" y="183.5">31</text>
<text x="323.6" y="184.6">TX</text>
<text x="18" y="191.2">1</text>
<text x="20.2" y="189.9">1</text>
<text x="119.1" y="190.9">C1</text>
<text x="150.9" y="187.1">R11</text>
<text x="150.9" y="189.7">10k</text>
<text x="189.7" y="186.2" transform="rotate(-90 189.7 186.2)">+3V3</text>
<text x="195.3" y="187.1">10k</text>
<text x="242.1" y="188.4">EPD_BUSY</text>
<text x="271.4" y="190.9">ENC_A</text>
<text x="289.5" y="189.9">26</text>
<text x="289.5" y="187.4">25</text>
<text x="292.8" y="191.2">IO26</text>
<text x="292.8" y="188.6">IO25</text>
<text x="292.8" y="186.1">IO22</text>
<text x="303.5" y="187.4">RXD0</text>
<text x="305.9" y="189.9">NC</text>
<text x="309.8" y="186.1">30</text>
<text x="309.8" y="188.6">29</text>
<text x="309.8" y="191.2">28</text>
<text x="323.6" y="187.1">RX</text>
<text x="15" y="197.3">J2</text>
<text x="18" y="193.7">2</text>
<text x="18" y="196.2">3</text>
<text x="20.2" y="192.4">2</text>
<text x="20.2" y="195">3</text>
<text x="20.2" y="197.5">4</text>
<text x="34" y="196">TX</text>
<text x="50" y="194.7">I2C_SDA</text>
<text x="50.2" y="197.3">I2C_SCL</text>
<text x="90" y="193.7">1</text>
<text x="90" y="196.2">2</text>
<text x="92.1" y="195">SDA</text>
<text x="92.1" y="197.5">SCL</text>
<text x="98.8" y="196">TEMP</text>
<text x="99.2" y="192" transform="rotate(-90 99.2 192)">5</text>
<text x="100.3" y="193.6" transform="rotate(-90 100.3 193.6)">5</text>
<text x="103.9" y="197.5">VDD</text>
<text x="104.1" y="195">VSS</text>
<text x="109.1" y="196.2">3</text>
<text x="109.1" y="193.7">4</text>
<text x="119.1" y="193.5">100nF</text>
<text x="129.2" y="196">ESP_EN</text>
<text x="162" y="197.9" transform="rotate(-90 162 197.9)">1</text>
<text x="202.1" y="193.3" transform="rotate(-90 202.1 193.3)">E</text>
<text x="207.2" y="193.3" transform="rotate(-90 207.2 193.3)">D</text>
<text x="258.8" y="193.5">R17</text>
<text x="258.8" y="196">10k</text>
<text x="271.4" y="193.5">ENC_B</text>
<text x="289.5" y="192.4">27</text>
<text x="292.8" y="193.7">IO27</text>
<text x="305.9" y="192.4">NC</text>
<text x="18" y="198.8">4</text>
<text x="18" y="201.3">5</text>
<text x="18" y="203.9">6</text>
<text x="20.2" y="200.1">5</text>
<text x="20.2" y="202.6">6</text>
<text x="34" y="198.6">RX</text>
<text x="34" y="201.1">ESP_EN</text>
<text x="34" y="203.6">ENC_SW</text>
<text x="77.2" y="203.6">R1</text>
<text x="86.1" y="203.6">R2</text>
<text x="92.5" y="201.1">SHT45-AD1B-R2</text>
<text x="152.1" y="199.8">C7</text>
<text x="152.1" y="202.4">100nF</text>
<text x="211.8" y="198.6">SW2</text>
<text x="77.2" y="206.2">10k</text>
<text x="86.1" y="206.2">10k</text>
<text x="162" y="204" transform="rotate(-90 162 204)">2</text>
<text x="187.1" y="209.1" transform="rotate(-90 187.1 209.1)">+3V3</text>
<text x="192.8" y="210">10k</text>
<text x="194.1" y="204.9">R3</text>
<text x="202.1" y="204.7" transform="rotate(-90 202.1 204.7)">A</text>
<text x="204.6" y="204.8" transform="rotate(-90 204.6 204.8)">C</text>
<text x="207.2" y="204.7" transform="rotate(-90 207.2 204.7)">B</text>
<text x="213.1" y="210">10k</text>
<text x="214.4" y="204.9">R4</text>
<text x="225.2" y="209.1" transform="rotate(-90 225.2 209.1)">+3V3</text>
<text x="262.9" y="204.9">+3V3</text>
<text x="113" y="215.1">+3V3</text>
<text x="146.2" y="212.5">GND</text>
<text x="160.1" y="212.5">GND</text>
<text x="203.3" y="212.5">GND</text>
<text x="201.1" y="224.7" transform="rotate(-90 201.1 224.7)">ENC_A</text>
<text x="211.3" y="224.7" transform="rotate(-90 211.3 224.7)">ENC_B</text>
</g>
<g font-size="1.4">
<text x="291.8" y="33.6">RCC1</text>
<text x="291.8" y="48.9">RCC2</text>
</g>
<g font-size="1.3">
<text x="31.5" y="33.6">U6</text>
<text x="126.7" y="97.1">C22</text>
<text x="148.3" y="108.6">C20</text>
<text x="164.8" y="200">EN_SWITCH</text>
</g>
<text font-size="1.2" x="12.4" y="42.6">R_ILIM</text>
</svg>
